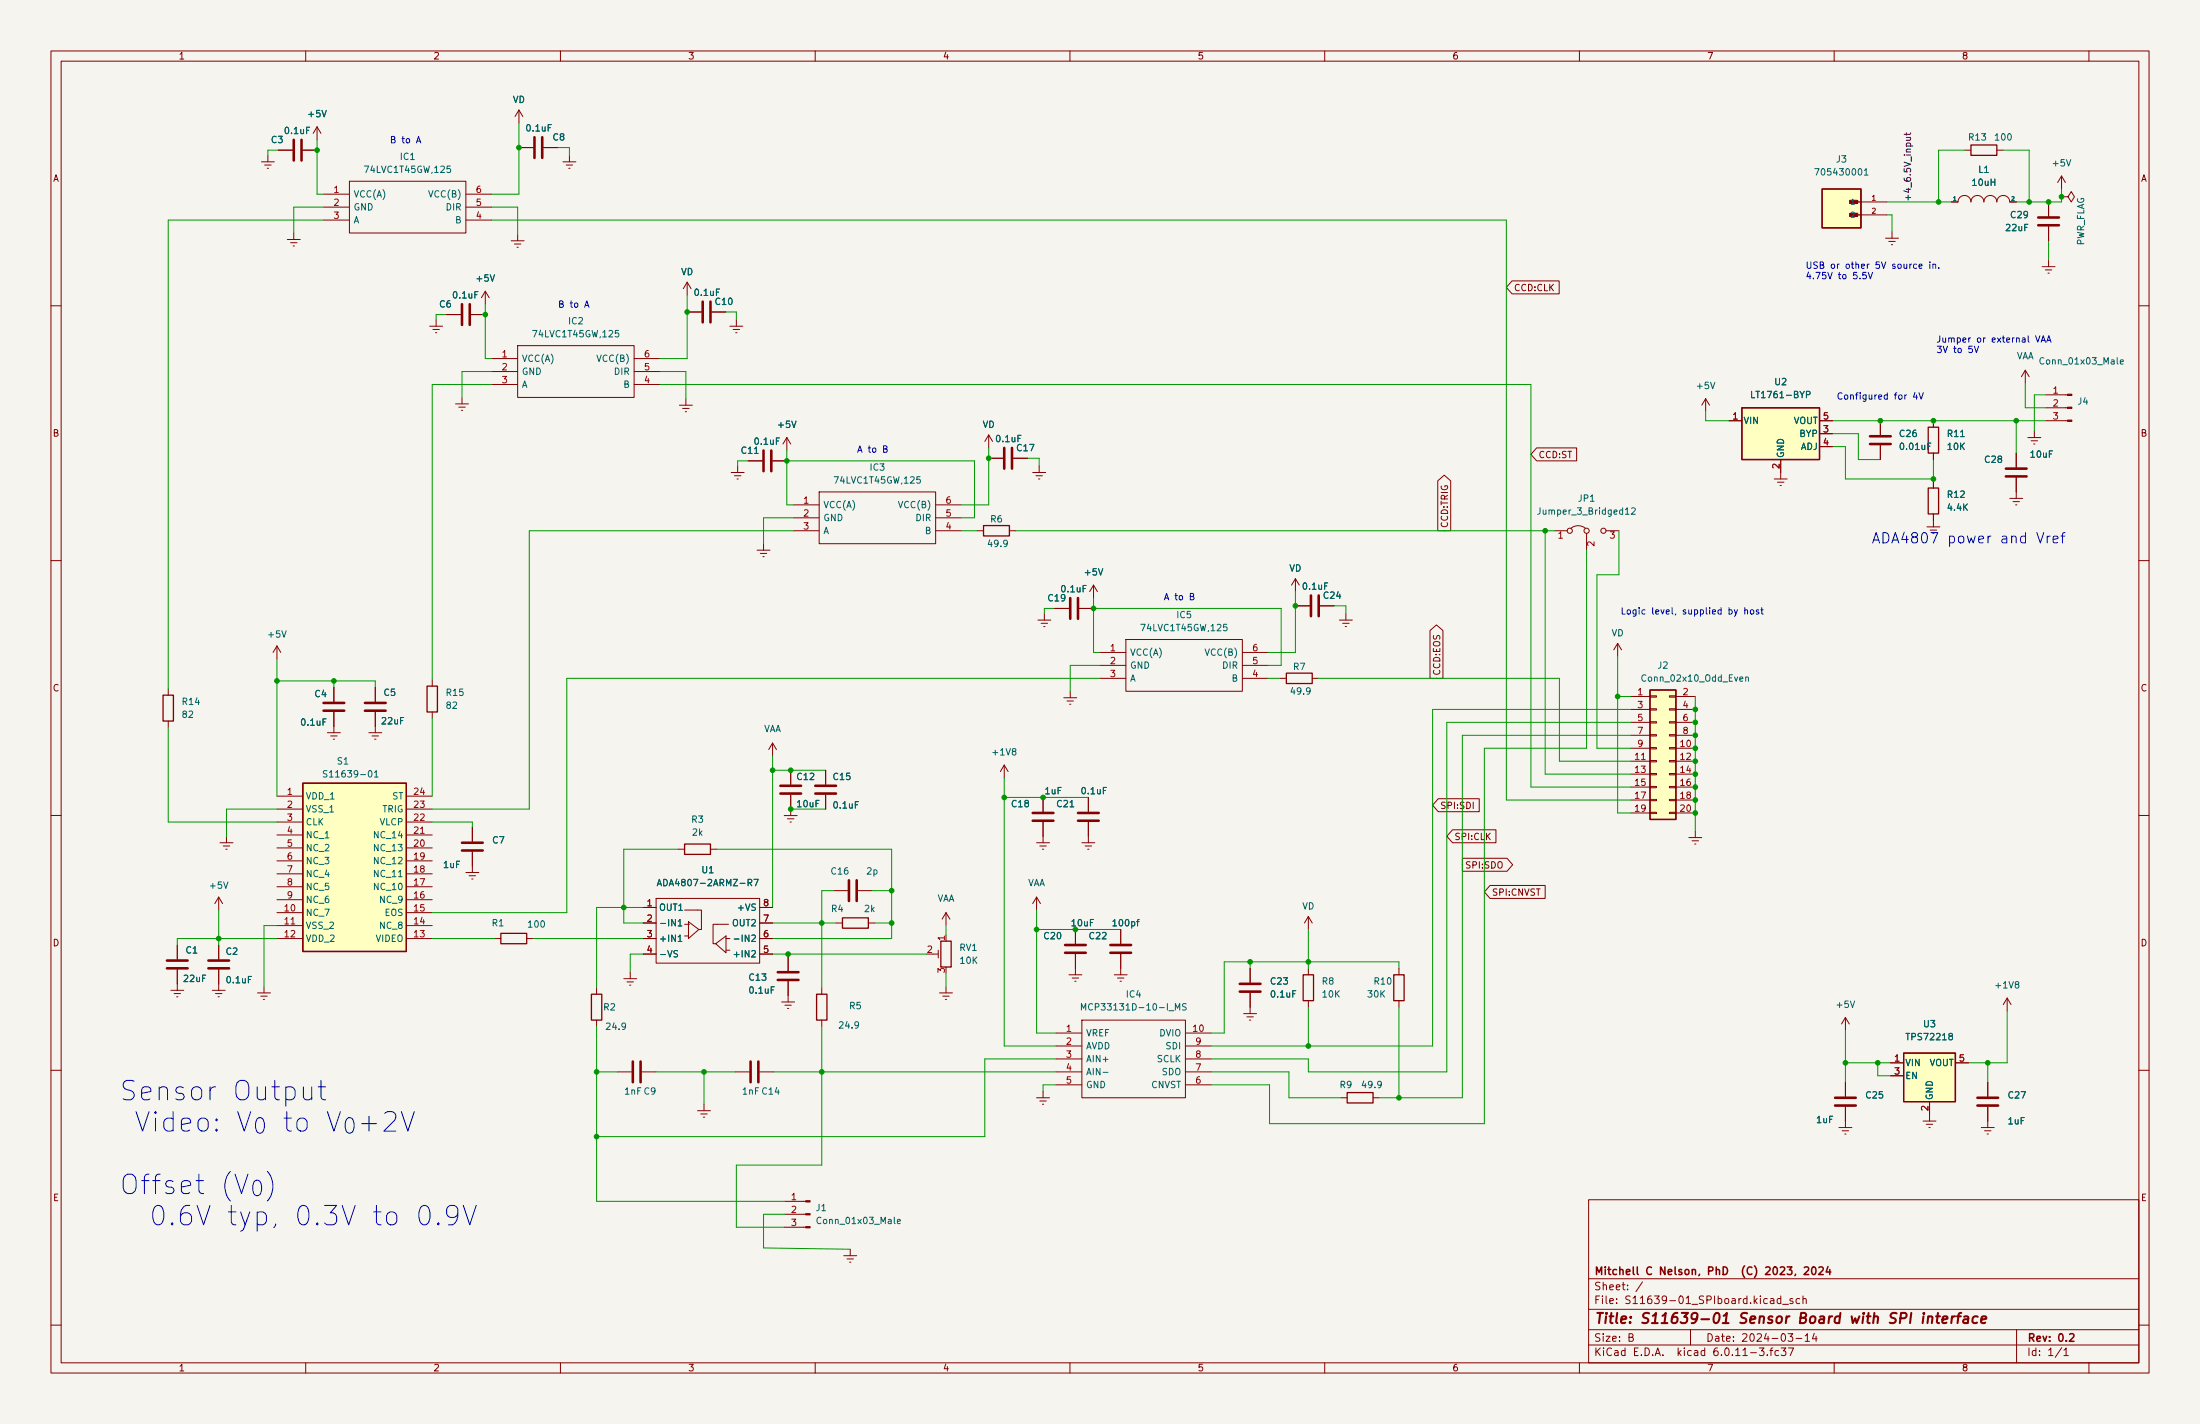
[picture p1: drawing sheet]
<svg xmlns="http://www.w3.org/2000/svg" width="432mm" height="279mm" viewBox="0 0 432 279" stroke-linecap="round" stroke-linejoin="round" font-family="sans-serif">
<path d="M0 0h431.8v279.4h-431.8z" fill="#f5f4ef" stroke="#f5f4ef" stroke-width=".2"/>
<g fill="none" stroke="#840000" stroke-width=".2">
<path d="M10 10h411.8v259.4h-411.8zM12 12h407.8v255.4h-407.8zM60 10v2M110 10v2M160 10v2M210 10v2M260 10v2M310 10v2M360 10v2M410 10v2M51.3 31.8h2.5M51.9 32.4h1.3"/>
<path d="M52.5 33h.2M52.6 30.5v1.3M54.6 29.5h2.8M59.4 29.5h2.8M62.2 24.9l.8 1.3M62.2 24.9v2.5M62.2 24.9l-.7 1.3M63.5 38.1h5.1M68.6 35.6h22.8v10.1h-22.8zM91.4 38.1h5.1M101.9 21.6l-.8 1.3M101.9 21.6v2.5"/>
<path d="M101.9 21.6l.7 1.3M101.9 29h2.7M106.7 29h2.8M110.5 31.8h2.5M111.1 32.4h1.3M111.6 33h.3M111.8 30.5v1.3M365.3 39.6h5M383 39.6h1.3M384.3 39.6a1.27 1.27 0 0 1 1.3-1.2 1.27 1.27 0 0 1 1.2 1.2 1.27 1.27 0 0 1 1.3-1.2 1.27 1.27 0 0 1 1.3 1.2 1.27 1.27 0 0 1 1.3-1.2 1.27 1.27 0 0 1 1.2 1.2 1.27 1.27 0 0 1 1.3-1.2 1.27 1.27 0 0 1 1.3 1.2M385.6 29.5h1.2M391.9 29.5h1.3"/>
<path d="M394.5 39.6h1.2M402.1 39.6v2.8M404.6 38.6h1.3l.6-1 .7 1-.7 1-.6-1M404.6 38.6h.1M404.6 34.5l-.7 1.3M404.6 34.5v2.6M404.6 34.5l.8 1.3M10 60h2M56.4 47h2.5M57 47.6h1.3M57.5 48.3h.3M57.7 45.7v1.3"/>
<path d="M63.5 40.6h5.1M63.5 43.2h5.1M91.4 40.6h5.1M91.4 43.2h5.1M95.2 57.2l.8 1.2M95.2 57.2v2.5M95.2 57.2l-.7 1.2M100.3 47.2h2.6M101 47.9h1.2M101.5 48.5h.2M101.6 46v1.2M134.9 55.4l-.8 1.2"/>
<path d="M134.9 55.4v2.5M134.9 55.4l.7 1.2M296.8 55.1h9.2v2.6h-9.2l-1.1-1.3zM365.3 42.2h5M370.1 46.7h2.5M370.7 47.4h1.3M371.2 48h.3M371.3 45.5v1.2M400.8 52.3h2.6M401.4 53h1.3M402 53.6h.2M402.1 44.5v2.7"/>
<path d="M402.1 51.1v1.2M419.8 60h2M84.3 64h2.6M85 64.6h1.2M85.5 65.3h.2M85.6 62.7v1.3M87.6 61.7h2.8M89.4 79.2h2.5M90 79.9h1.3M90.7 78v1.2M92.5 61.7h2.7M96.5 70.4h5.1"/>
<path d="M96.5 72.9h5.1M96.5 75.4h5.1M101.6 67.8h22.9v10.2h-22.9zM124.5 70.4h5M124.5 72.9h5M124.5 75.4h5M133.3 79.5h2.6M134.6 78.2v1.3M134.9 61.2h2.8M139.7 61.2h2.8M143.3 64h2.5M143.9 64.6h1.3"/>
<path d="M144.4 65.3h.3M144.5 62.7v1.3M334.8 78.2l.7 1.3M334.8 78.2v2.6M334.8 78.2l-.8 1.3M397.5 72.6l-.8 1.3M397.5 72.6v2.6M397.5 72.6l.8 1.3M401.6 77.5h4.2M90.6 80.5h.2M134 80.1h1.3M134.5 80.8h.2"/>
<path d="M143.5 92.7h2.5M144.1 93.3h1.3M144.7 94h.2M144.8 91.4v1.3M146.8 90.4h2.8M151.6 90.4h2.8M154.4 85.9l.8 1.2M154.4 85.9v2.5M154.4 85.9l-.7 1.2M155.7 99.1h5.1M160.8 96.5h22.8v10.2h-22.8zM183.6 99.1h5.1"/>
<path d="M194.1 89.9h2.7M194.1 85.3l-.8 1.3M194.1 85.3v2.6M194.1 85.3l.7 1.3M198.9 89.9h2.8M202.7 92.7h2.5M203.3 93.3h1.3M203.8 94h.3M204 91.4v1.3M282.2 94.3l1.3-1.1 1.2 1.1v9.8h-2.5zM301.6 87.9h7.9v2.5h-7.9l-1.1-1.2zM339.3 82.6h2.6"/>
<path d="M348.2 94h2.6M348.9 94.6h1.2M349.4 95.3h.2M349.5 90.2v3.8M357.1 82.6h2.6M357.1 85.1h2.6M357.1 87.6h2.6M369.1 82.6v2.7M369.1 87.4v2.8M379.5 82.6v1.2M379.5 88.9v1.3M379.5 94.5v1.3"/>
<path d="M394.5 97.8h2.5M395.1 98.4h1.3M395.6 99.1h.3M395.7 88.9v2.8M395.7 93.7v4.1M398 85.9h2.6M398.7 86.5h1.2M399.2 87.1h.2M399.3 84.6v1.3M401.6 82.6h4.2M401.6 80h4.2M10 110h2"/>
<path d="M148.6 108h2.5M149.2 108.6h1.3M149.7 109.2h.3M149.9 106.7v1.3M155.7 104.1h5.1M155.7 101.6h5.1M183.6 104.1h5.1M183.6 101.6h5.1M191.8 104.1h1.2M198.1 104.1h1.3M207 119.4h2.8M211.8 119.4h2.8"/>
<path d="M214.6 114.8l.8 1.3M214.6 114.8v2.5M214.6 114.8l-.7 1.3M254.3 113.5l-.8 1.3M254.3 113.5v2.6M254.3 113.5l.7 1.3M254.3 118.9h2.7M259.1 118.9h2.8M305.1 104.1h2.5M308.4 103.6a2.26 2.26 0 0 1 2.8 0M311.4 104.6v3.4M315.2 104.1h2.6"/>
<path d="M378.2 103.4h2.5M379.5 100.8v2.6M419.8 110h2M33 135.1v1.3M54.4 126.7l-.8 1.3M54.4 126.7v2.6M54.4 126.7l.7 1.3M65.5 134.9v2.8M65.5 139.7v4.1M73.7 134.9v2.8M73.7 139.7v4.1M84.8 133.4v1.2"/>
<path d="M84.8 139.7v1.3M203.7 121.7h2.5M204.3 122.3h1.3M204.9 122.9h.2M205 120.4v1.3M208.8 136.9h2.5M209.4 137.5h1.3M209.9 138.2h.3M210.1 135.6v1.3M215.9 128h5.1M215.9 130.6h5.1M215.9 133.1h5.1"/>
<path d="M221 125.5h22.8v10.1h-22.8zM243.8 128h5.1M243.8 130.6h5.1M243.8 133.1h5.1M251.2 133.1h1.3M257.6 133.1h1.2M262.9 121.7h2.5M263.5 122.3h1.3M264 122.9h.3M264.2 120.4v1.3M280.7 123.7l1.2-1.1 1.3 1.1v9.4h-2.5zM317.5 126.2l-.8 1.3"/>
<path d="M317.5 126.2v2.6M317.5 126.2l.8 1.3M320 136.7h3.8M320 139.2h3.8M323.8 139.1h1.3v.2h-1.3zM323.8 136.5h1.3v.3h-1.3zM327.7 139.1h1.2v.2h-1.2zM327.7 136.5h1.2v.3h-1.2zM328.9 136.7h3.8M328.9 139.2h3.8M10 160h2M33 141.5v1.2"/>
<path d="M54.4 156.2h5M54.4 158.8h5M64.3 143.8h2.5M64.9 144.4h1.3M65.4 145h.3M72.4 143.8h2.5M73 144.4h1.3M73.5 145h.3M79.8 156.2h5M79.8 158.8h5M151.6 145.8l-.7 1.3M151.6 145.8v2.5"/>
<path d="M151.6 145.8l.8 1.3M155.2 151.1v2.8M155.2 156v4M162.1 151.1v2.8M162.1 156v2.8M197.1 150.1l-.8 1.3M197.1 150.1v2.6M197.1 150.1l.8 1.3M204.7 156.5v2.8M213.6 156.5v2.8M282.3 156.7h8v2.6h-8l-1.1-1.3zM320 146.8h3.8"/>
<path d="M320 149.4h3.8M320 151.9h3.8M320 154.4h3.8M320 157h3.8M320 159.5h3.8M320 141.7h3.8M320 144.3h3.8M323.8 159.4h1.3v.2h-1.3zM323.8 156.8h1.3v.3h-1.3zM323.8 154.3h1.3v.3h-1.3zM323.8 151.8h1.3v.2h-1.3zM323.8 149.2h1.3v.3h-1.3z"/>
<path d="M323.8 146.7h1.3v.2h-1.3zM323.8 144.1h1.3v.3h-1.3zM323.8 141.6h1.3v.3h-1.3zM327.7 159.4h1.2v.2h-1.2zM327.7 156.8h1.2v.3h-1.2zM327.7 154.3h1.2v.3h-1.2zM327.7 151.8h1.2v.2h-1.2zM327.7 149.2h1.2v.3h-1.2zM327.7 146.7h1.2v.2h-1.2zM327.7 144.1h1.2v.3h-1.2zM327.7 141.6h1.2v.3h-1.2zM328.9 146.8h3.8"/>
<path d="M328.9 149.4h3.8M328.9 151.9h3.8M328.9 154.4h3.8M328.9 157h3.8M328.9 159.5h3.8M328.9 141.7h3.8M328.9 144.3h3.8M419.8 160h2M42.9 176v2.6M42.9 176l-.7 1.3M42.9 176l.8 1.3M43.2 165.4h2.5"/>
<path d="M43.8 166h1.3M44.3 166.6h.3M44.4 164.1v1.3M54.4 161.3h5M54.4 179.1h5M54.4 176.5h5M54.4 174h5M54.4 171.5h5M54.4 168.9h5M54.4 166.4h5M54.4 163.8h5M79.8 161.3h5"/>
<path d="M79.8 179.1h5M79.8 176.5h5M79.8 174h5M79.8 171.5h5M79.8 168.9h5M79.8 166.4h5M79.8 163.8h5M91.4 171.2h2.6M92.1 171.8h1.2M92.6 172.5h.2M92.7 162.3v2.8M92.7 167.1v4.1"/>
<path d="M126.2 178.1h2.6M128.8 176.3h20.3v12.7h-20.3zM133.1 166.6h1.3M134.4 178.6h3.3v3.8h-.5M139.4 166.6h1.3M149.1 178.1h2.5M153.9 160h2.6M154.6 160.7h1.2M155.1 161.3h.2M163.6 174.8h2.8M168.4 174.8h2.8M185.7 179.1v2.5"/>
<path d="M185.7 179.1l-.8 1.2M185.7 179.1l.7 1.2M203.5 165.4h2.5M203.5 176l-.8 1.3M203.5 176v2.6M203.5 176l.7 1.3M204.1 166h1.3M204.6 166.6h.3M204.7 161.3v4.1M212.3 165.4h2.6M213 166h1.2M213.5 166.6h.2"/>
<path d="M213.6 161.3v4.1M256.8 179.8l-.8 1.3M256.8 179.8v2.6M256.8 179.8l.8 1.3M285.1 162.8h8.5v2.6h-8.5l-1.1-1.3zM287 168.4h8.8l1.1 1.3-1.1 1.2h-8.8zM292.5 173.7h10.8v2.6h-10.8l-1.2-1.3zM331.5 164.3h2.5M332.1 165h1.3M332.6 165.6h.3M332.7 163.1v1.2M33.5 194.3h2.6"/>
<path d="M34.2 194.9h1.2M34.7 195.6h.2M34.8 185.4v2.8M34.8 190.2v4.1M41.7 194.3h2.5M42.3 194.9h1.3M42.8 195.6h.3M42.9 185.4v2.8M42.9 190.2v4.1M50.5 194.8h2.6M51.2 195.5h1.3M51.7 196.1h.2"/>
<path d="M51.8 193.5v1.3M54.4 184.2h5M54.4 181.6h5M79.8 184.2h5M79.8 181.6h5M97 184.2h1.3M103.4 184.2h1.2M117.1 193.8v1.3M122.4 192h2.6M123.1 192.7h1.2M123.6 193.3h.2M123.7 190.8v1.2"/>
<path d="M126.2 184.2h2.6M126.2 181.1h2.6M126.2 187.2h2.6M134.4 183.6h.7M134.4 181.4h.7M135.1 181.4h.1M135.1 180.8l2.1 1.6-2.1 1.8zM140.5 185.2l2-1.6v3.3zM142.5 184.2h.1M142.5 186.4h.8M142.5 184.2h.8M143 181.4h-3v3.8h.5"/>
<path d="M149.1 184.2h2.5M149.1 181.1h2.5M149.1 187.2h2.5M153.4 196.6h2.6M154.1 197.2h1.2M154.6 197.9h.2M154.7 187.7v2.8M154.7 192.5v4.1M161.3 193.8v1.3M164.1 181.1h1.3M170.4 181.1h1.3M183.1 187.2h1"/>
<path d="M184.1 186.4v1.6M184.4 194.8h2.5M185 195.5h1.3M185.5 196.1h.3M185.7 183.4v1.3M185.7 193.5v1.3M209.8 191.3h2.5M210.4 191.9h1.3M210.9 192.5h.3M211.1 182.4v2.8M211.1 187.2v4.1M218.7 191.3h2.5"/>
<path d="M219.3 191.9h1.3M219.8 192.5h.3M220 182.4v2.8M220 187.2v4.1M244.1 198.9h2.5M244.7 199.5h1.3M245.4 190v2.8M245.4 194.8v4.1M256.8 190v1.3M256.8 196.3v1.3M274.6 190v1.3M274.6 196.3v1.3"/>
<path d="M362.2 199.6l.8 1.3M362.2 199.6v2.6M362.2 199.6l-.8 1.3M394 195.8l-.8 1.3M394 195.8v2.6M394 195.8l.7 1.3M10 210h2M117.1 200.2v1.2M121.2 210.3h2.8M126 210.3h2.8M136.9 217.9h2.5M137.5 218.6h1.3"/>
<path d="M138 219.2h.3M138.2 216.7v1.2M144.3 210.3h2.8M149.1 210.3h2.8M161.3 200.2v1.2M203.5 215.4h2.5M204.1 216h1.3M204.6 216.7h.3M204.7 214.1v1.3M207.3 210.3h5M207.3 202.7h5M207.3 205.2h5"/>
<path d="M207.3 207.8h5M207.3 212.9h5M212.3 200.2h20.4v15.2h-20.4zM232.7 210.3h5M232.7 202.7h5M232.7 205.2h5M232.7 207.8h5M232.7 212.9h5M245.2 200.2h.3M263.1 215.4h1.3M269.5 215.4h1.3M362.2 212.3v2.8"/>
<path d="M362.2 217.2v4M371.1 208.5h2.5M371.1 211.1h2.5M377.4 220h2.6M378.7 216.2v3.8M383.8 208.5h2.5M390.1 212.3v2.8M390.1 217.2v4M419.8 210h2M153.9 238.3h4.2M153.9 235.7h4.2M311.8 235.4h108v32h-108z"/>
<path d="M360.9 221.2h2.6M361.6 221.9h1.2M362.1 222.5h.2M378.1 220.6h1.2M378.6 221.2h.2M388.9 221.2h2.5M389.5 221.9h1.3M390 222.5h.3M10 260h2M153.9 240.8h4.2M165.6 246.4h2.5M166.2 247h1.3"/>
<path d="M166.8 247.7h.2M166.9 245.1v1.3M311.8 256.9h108M311.8 250.9h108M317.3 255.6v.2M317.3 254.9v.1M319.4 252.9v.2M319.4 252.2v.1M322.4 251.5l-1.3 1.9M349.9 255.9h1.1M351.9 254.9l-.4-.1-.2 .2 .1 .2 .5 .2v.3h-.6M353.2 254.9l-.4-.1-.3 .3 .2 .6h.5"/>
<path d="M353.9 254.9l.2-.1 .3 .1 .1 .9M353.9 254.3v1.5M419.8 260h2M60 267.4v2M110 267.4v2M160 267.4v2M210 267.4v2M260 267.4v2M310 267.4v2M311.8 263.9h108M311.8 260.9h108M331.8 260.9v3"/>
<path d="M349.6 264.5h.9l-.5 .5 .4 .2v.6l-.2 .2-.6-.2M351 264.5h1l-.6 1.5M352.5 262.6h1.2M354.3 262.1l.4-.4v1.5M354.3 263.2h.9M356.1 261.6l-.4 1.1h1M356.4 262.2v1M360 267.4v2M395.8 260.9v6.5M405.1 264.9l.4-.4v1.5M405.1 266h.8M410 267.4v2"/>
<circle cx="308.1" cy="104.1" r=".51"/>
<circle cx="311.4" cy="104.1" r=".51"/>
<circle cx="314.7" cy="104.1" r=".51"/>
</g>
<path d="M336.6 257.8l.1-.1a.44 .44 0 0 1 .8 .3 1.15 1.15 0 0 1-.8 1.6l-.2-.1a1.55 1.55 0 0 1 .1-1.7zM338.1 259.6h1.2M338.3 258.2l.6-.6-.2 2M363.4 258.3l.2 1.3 .5-.9 .3 .9 .6-1.3M372.3 257.7a.85 .85 0 0 0-1.1 .1 .45 .45 0 0 0 .2 .8l.5 .1a.51 .51 0 0 1 .2 .6 .51 .51 0 0 1-.5 .3l-.7-.1" fill="none" stroke="#840000" stroke-width=".4"/>
<path d="M321.4 248.6v1.3l.2 .2M342.4 248.4a1.73 1.73 0 0 0 0 2.2M346.6 248.7l.5-.1 .3 .1v.3l-.9 1.1h.9M354.1 248.7l.6-.1 .2 .1 .1 .3-.9 1.1h.9" fill="none" stroke="#840000" stroke-width=".3"/>
<g fill="#840000" stroke="#840000" stroke-width=".2">
<path d="M405.8 82.4h.9v.3h-.9z"/>
<path d="M405.8 79.9h.9v.2h-.9z"/>
<path d="M405.8 77.3h.9v.3h-.9z"/>
<path d="M158.1 240.7h.9v.2h-.9z"/>
<path d="M158.1 238.1h.9v.3h-.9z"/>
<path d="M158.1 235.6h.9v.2h-.9z"/>
<path d="M363 41.8h1.6v.7h-1.6z"/>
<path d="M363 39.3h1.6v.6h-1.6z"/>
</g>
<g fill="none" stroke="#006464" stroke-width=".2">
<path d="M60.8 25h-.6v1.2M63.2 21.7l.4 1.2 .4-1.2M88.4 32.6h-.6l-.1 .6 .2-.1h.4l.1 .2v.4l-.2 .1-.5-.1M108.2 24.5h-.6v1.2M364.8 33.2l.2-.1a.68 .68 0 0 1 .4 .6 .68 .68 0 0 1-.4 .7l-.3-.5zM365.9 33.4l.4-.3v1.3M365.9 34.4h.7M405.6 31.3l.4 1.3 .4-1.3M93.8 57.2h-.6v1.3M96.2 53.9l.4 1.3 .5-1.3M141.2 56.7h-.6v1.3M121.4 64.8h-.6l-.1 .6 .2-.1 .4 .1 .2 .2-.1 .4-.2 .1-.5-.1"/>
<path d="M335.7 75l.5 1.3 .4-1.3M353.3 76.8l.4 .6 .4-.6M354.6 77.4h.6l.1-.2-.1-.3-.6-.1v1.2M415.6 70.2v1.1l.1 .1M416.2 71l.6-.1-.1-.2-.4-.1-.1 .2v.6h.5M148.1 89h.7M153 85.9h-.6v1.3M155.4 82.6l.4 1.3 .4-1.3M180.6 93.5h-.6l-.1 .6 .2-.1 .4 .1 .1 .2v.4l-.2 .1-.5-.1M200.4 85.4h-.6v1.3M319 100l.4-.4v1.3M320.2 99.8l.5-.2 .3 .4-.8 .9h.8"/>
<path d="M378.4 87.5h.4M379 86.9h-.6v1.3M384.8 85.7h.7M197.7 106.5l-.2 .3-.4-.1-.1-.2v-.4l.5-.1 .2 .2-.1 .8-.1 .2-.4 .1M213.2 114.9h-.6v1.2M215.6 111.6l.4 1.2 .4-1.2M260.6 114.4h-.6v1.2M319 100.9h.8M55.3 123.8l.4 1.2 .5-1.2M240.8 122.5h-.6l-.1 .6 .2-.1h.4l.1 .2v.4l-.2 .2-.5-.2M257.1 135.5l-.2 .2h-.4l-.1-.2 .1-.4 .4-.2 .2 .3v.7l-.2 .3h-.4M341.5 133.2l.6-.1-.1-.2-.3-.1-.2 .2v.6h.5"/>
<path d="M342.6 132.9h.5l.1 .8M342.6 132.8v.9M64 141h-.6v1.3M72.4 151.3l.2-.1a.68 .68 0 0 1 .4 .6 .68 .68 0 0 1-.4 .7l-.3-.5zM73.5 151.6l.4-.4v1.3M73.5 152.5h.7M168.5 157.3h-.6v1.3M198.9 147.4l-.2-.2v-.2l.2-.1h.4v.4l-.5 .2-.1 .2v.3l.2 .1h.3l.2-.2-.1-.4-.1-.1M210 158.3h.8M217.2 154.5h-.6v1.3M43.9 173l.4 1.3 .4-1.3M78.2 172h.7"/>
<path d="M146.8 173.2l.6-.1 .1-.4-.7-.2v1.3M147.1 173.2l.5 .6M148 172.5h.8l-.5 1.3M49.4 191.6h-.6v1.3M133 186.6l-.5-.1-.2 .2 .1 .3 .5 .3v.4l-.2 .1-.4-.1M133.1 180.8l.4-.4v1.3M133.1 183.8l.4-.3v1.2M133.1 181.7h.7M133.1 184.7h.7M147.5 186.6l.5-.1 .3 .4-.8 .9h.8M147.5 183.6l.5-.1 .3 .3-.8 .9h.8M152 193.6h-.6v1.3"/>
<path d="M223.1 180.8h.5M223.6 180.4l-.3 .2v1.1M229.4 198.3h1M230.7 198.2v-1.3l.4 .9 .4-.9v1.3M232.8 197l-.5-.1-.2 .1v.4l.6 .2 .1 .3-.2 .3-.5-.1M254.3 194.4h-.6v1.2M363.2 196.4l.4 1.3 .4-1.3M395.8 193.1l-.3-.2 .1-.2 .2-.1 .3 .1 .1 .3-.6 .2-.1 .2v.2l.3 .3 .3-.1 .2-.2-.1-.3-.2-.2M122.8 201.3l-.3 .2h-.3l-.1-.2v-.5l.4-.1 .3 .3-.1 .7-.2 .2-.3 .1M168.5 201l-.2 .3-.4-.1-.1-.2v-.4l.5-.1 .2 .2-.1 .7-.1 .3h-.4M216.5 210.4h1M271.1 212.7l-.2 .2h-.4l-.1-.2v-.4l.5-.1 .2 .2v.7l-.2 .3h-.4"/>
<path d="M382.7 203.3l-.2-.2 .1-.2 .1-.1h.4l.1 .4-.6 .2-.1 .1v.3l.2 .2h.3l.2-.2v-.3l-.2-.2M175.5 238.8v1.1l.2 .2M176.1 239.7l.6-.1v-.3l-.4-.1-.2 .2 .1 .6h.5"/>
</g>
<g fill="none" stroke="#840000" stroke-width=".51">
<path d="M57.7 27.4v4.1M59.2 27.4v4.1M104.9 26.9v4.1M106.4 26.9v4.1M90.7 59.7v4.1M92.2 59.7v4.1M137.9 59.2v4M139.4 59.2v4M400 44.2h4.1M400 42.7h4.1M149.9 88.4v4.1M151.4 88.4v4.1"/>
<path d="M197.1 87.9v4M198.6 87.9v4M367 87.1h4.1M367 85.6h4.1M393.7 93.5h4.1M393.7 91.9h4.1M210.1 117.3v4.1M211.6 117.3v4.1M257.3 116.8v4.1M258.8 116.8v4.1M63.5 139.4h4.1M63.5 137.9h4.1"/>
<path d="M71.6 139.4h4.1M71.6 137.9h4.1M153.2 155.7h4M153.2 154.2h4M160 155.7h4.1M160 154.2h4.1M202.7 159.5h4.1M211.6 159.5h4M90.7 166.9h4M90.7 165.4h4M166.6 172.7v4.1M168.1 172.7v4.1"/>
<path d="M202.7 161h4.1M211.6 161h4M32.8 190h4M32.8 188.5h4M40.9 190h4.1M40.9 188.5h4.1M152.7 192.3h4M152.7 190.8h4M209 186.9h4.1M209 185.4h4.1M217.9 186.9h4.1M217.9 185.4h4.1"/>
<path d="M243.3 194.6h4.1M243.3 193h4.1M124.2 208.3v4M125.7 208.3v4M147.3 208.3v4M148.8 208.3v4M360.2 216.9h4M360.2 215.4h4M388.1 216.9h4.1M388.1 215.4h4.1"/>
</g>
<g fill="none" stroke="#840000" stroke-width=".25">
<path d="M357.6 37.1h7.7v7.6h-7.7zM363.3 39.6h2M386.8 28.4h5.1v2.1h-5.1zM363.3 42.2h2M341.9 80h15.2v10.2h-15.2zM378.5 83.8h2v5.1h-2zM378.5 95.8h2v5h-2zM193 103.1h5.1v2.1h-5.1zM32 136.4h2v5.1h-2zM83.8 134.6h2.1v5.1h-2.1zM252.5 132.1h5.1v2h-5.1zM323.8 135.4h5.1v25.4h-5.1z"/>
<path d="M59.4 153.7h20.4v33h-20.4zM134.4 165.6h5v2h-5zM98.3 183.1h5.1v2.1h-5.1zM116.1 195.1h2v5.1h-2zM160.3 195.1h2v5.1h-2zM165.4 180.1h5v2h-5zM184.7 184.7h2v5h-2zM255.8 191.3h2v5h-2zM273.6 191.3h2v5h-2zM264.4 214.4h5.1v2h-5.1zM373.6 206.6h10.2v9.6h-10.2z"/>
</g>
<g fill="#ffffc2" stroke="#ffffc2" stroke-width=".2">
<path d="M59.4 153.7h20.4v33h-20.4z"/>
<path d="M357.6 37.1h7.7v7.6h-7.7z"/>
<path d="M373.6 206.6h10.2v9.6h-10.2z"/>
<path d="M341.9 80h15.2v10.2h-15.2z"/>
<path d="M323.8 135.4h5.1v25.4h-5.1z"/>
</g>
<path d="M306 104.7l.3-.4v1.3M312.9 106.3v.8l-.9-.8-.4 .3 .1 .4M316.1 104.3h.7l-.4 .5 .4 .1v.6l-.2 .1-.5-.1M322.2 149h.7M82.5 163.5h.8M57.1 181.3h.8" fill="none" stroke="#a90000" stroke-width=".2"/>
<path d="M374.2 27h.8M374.2 26.1v.4M374.9 27l.1 .2-.1 .3h-.7M375 26.1l-.2 .3h-1.1" fill="none" stroke="#0f0f0f" stroke-width=".2"/>
<g fill="none" stroke="#0000c2" stroke-width=".2">
<path d="M358.8 53.4l.4 1.3 .4-1.3M370.4 77.5h-.3l-.3 .2 .1 .6h.5M370.4 77.1v1.2M386.8 66.3l-.4 .2M398.1 65.9v1.1l.2 .1M322.9 119.7l-.4-.1-.2 .3 .1 .5h.5M337.8 119.7l-.4-.1-.2 .3 .1 .5h.5M337.8 119.2v1.3M379 104.5h1.3l-.8 2M328.9 120.4l-.1 .3M42.3 213.2a.97 .97 0 0 0-1.1 .8M46.7 218.1l1.2 3.8 1.3-3.8"/>
<path d="M50.4 219.6a.73 .73 0 0 1 .8-.3 .73 .73 0 0 1 .5 .6 1.79 1.79 0 0 1-.5 2.4 .78 .78 0 0 1-.9-.5 2.61 2.61 0 0 1 .1-2.2zM62.5 213.2h1.4M63 212v3.2l.2 .4 .7 .2M38.5 231.7h1.5M39 230.4v3.2l.2 .4 .8 .2M45.2 229.8a4.4 4.4 0 0 0 0 5.8M46.1 230.4l1.3 3.8 1.3-3.8M49.9 231.9a.73 .73 0 0 1 .7-.3 .73 .73 0 0 1 .6 .5 1.79 1.79 0 0 1-.6 2.5 .78 .78 0 0 1-.8-.6 2.6 2.6 0 0 1 .1-2.1zM52.5 229.8a4.4 4.4 0 0 1 0 5.8"/>
</g>
<g fill="none" stroke="#009600" stroke-width=".2">
<path d="M54.6 29.5h-2v1M62.2 27.4v10.7h1.3M101.9 24.1v14h-5.4M109.5 29h2.3v1.5M370.3 39.6h12.7M385.6 29.5h-5.1v10.1M393.2 29.5h5.1v10.1M404.6 37.1v2.5h-8.9M63.5 43.2h-30.5v91.9M63.5 40.6h-5.8v5.1M95.2 59.7v10.7h1.3M96.5 43.2h199.2v113.8h24.3"/>
<path d="M96.5 40.6h5.1v5.4M134.9 57.9v12.5h-5.4M370.3 42.2h1v3.3M402.1 47.2v3.9M87.6 61.7h-2v1M96.5 75.4h-11.7v58M96.5 72.9h-5.8v5.1M129.5 75.4h171v79h19.5M129.5 72.9h5.1v5.3M142.5 61.2h2v1.5M397.5 75.2v4.8h4.1M401.6 77.5h-2.3v7.1"/>
<path d="M146.8 90.4h-2v1M154.4 90.4h36.9v11.2h-2.6M154.4 88.4v10.7h1.3M194.1 87.9v11.2h-5.4M201.7 89.9h2.3v1.5M334.8 80.8v1.8h4.5M359.7 82.6h41.9M359.7 87.6h2.5v6.4h17.3M359.7 85.1h5v5.1h4.4M379.5 90.2v4.3M395.7 82.6v6.3M155.7 101.6h-5.8v5.1"/>
<path d="M155.7 104.1h-51.8v54.7h-19.1M188.7 104.1h3.1M199.4 104.1h105.7M207 119.4h-2v1M214.6 117.3v10.7h1.3M214.6 119.4h36.9v11.2h-2.6M254.3 116.1v11.9h-5.4M261.9 118.9h2.3v1.5M303.3 104.1v47.8h16.7M311.4 108v38.8h-20.1v73.7h-42.1v-7.6h-11.5M317.8 104.1v8.7h-4.4v34h6.6M54.4 133.6h19.3v1.3"/>
<path d="M54.4 129.3v26.9M65.5 133.6v1.3M215.9 133.1h-104.6v46h-26.5M215.9 130.6h-5.8v5M248.9 133.1h2.3M258.8 133.1h47.3v16.3h13.9M317.5 128.8v30.7h2.5M317.5 136.7h2.5M320 139.2h-38.8v66h-43.5M332.7 136.7v26.4M33 142.7v18.6h21.4M54.4 158.8h-10v5.3"/>
<path d="M84.8 141v15.2M151.6 148.3v29.8M151.6 151.1h10.5M155.2 158.8h6.9M197.1 152.7v52.5h10.2M197.1 156.5h16.5M320 141.7h-36v68.6h-27.2v-2.5h-19.1M320 144.3h-33v71.1h-16.2M42.9 178.6v6.8M84.8 161.3h7.9v1M126.2 178.1h-9.1v15.7M133.1 166.6h-10.7v14.5h3.8"/>
<path d="M140.7 166.6h34.3v17.6h-23.4M163.6 174.8h-2.3v19M171.2 174.8h3.8M203.5 178.6v24.1h3.8M54.4 184.2h-19.6v1.2M54.4 181.6h-2.6v11.9M84.8 184.2h12.2M104.6 184.2h21.6M126.2 187.2h-2.5v3.6M151.6 187.2h30.3M151.6 181.1h12.5M154.7 187.2v.5"/>
<path d="M171.7 181.1h3.3M185.7 181.6v1.8M185.7 191v2.5M203.5 182.4h16.5M245.4 188.7v1.3M256.8 182.4v7.6M256.8 197.6v7.6M274.6 190v-1.3h-34.3v14h-2.6M274.6 197.6v17.8M394 198.4v10.1h-7.7M117.1 201.4v34.3h36.8M117.1 210.3h4.1"/>
<path d="M128.8 210.3h15.5M138.2 210.3v6.4M151.9 210.3h55.4M161.3 201.4v27.2h-16.8v12.2h9.4M207.3 207.8h-14v15.2h-76.2M207.3 212.9h-2.6v1.2M237.7 210.3h15.3v5.1h10.1M362.2 208.5h8.9M362.2 202.2v10.1M368.6 208.5v2.6h2.5M390.1 208.5v3.8M153.9 238.3h-4v6.6l17 .2"/>
</g>
<g fill="#009600" stroke="#009600" stroke-width=".2">
<circle cx="362.2" cy="208.5" r=".46"/>
<circle cx="368.6" cy="208.5" r=".46"/>
<circle cx="390.1" cy="208.5" r=".46"/>
<circle cx="256.8" cy="188.7" r=".46"/>
<circle cx="245.4" cy="188.7" r=".46"/>
<circle cx="332.7" cy="144.3" r=".46"/>
<circle cx="332.7" cy="141.7" r=".46"/>
<circle cx="317.5" cy="136.7" r=".46"/>
<circle cx="332.7" cy="139.2" r=".46"/>
<circle cx="369.1" cy="82.6" r=".46"/>
<circle cx="332.7" cy="154.4" r=".46"/>
<circle cx="332.7" cy="149.4" r=".46"/>
<circle cx="332.7" cy="151.9" r=".46"/>
<circle cx="303.3" cy="104.1" r=".46"/>
<circle cx="332.7" cy="146.8" r=".46"/>
<circle cx="332.7" cy="157" r=".46"/>
<circle cx="332.7" cy="159.5" r=".46"/>
<circle cx="214.6" cy="119.4" r=".46"/>
<circle cx="194.1" cy="89.9" r=".46"/>
<circle cx="254.3" cy="118.9" r=".46"/>
<circle cx="398.3" cy="39.6" r=".46"/>
<circle cx="404.6" cy="38.6" r=".46"/>
<circle cx="402.1" cy="39.6" r=".46"/>
<circle cx="395.7" cy="82.6" r=".46"/>
<circle cx="379.5" cy="82.6" r=".46"/>
<circle cx="380.5" cy="39.6" r=".46"/>
<circle cx="379.5" cy="94" r=".46"/>
<circle cx="256.8" cy="205.2" r=".46"/>
<circle cx="274.6" cy="215.4" r=".46"/>
<circle cx="175" cy="174.8" r=".46"/>
<circle cx="175" cy="181.1" r=".46"/>
<circle cx="151.6" cy="151.1" r=".46"/>
<circle cx="155.2" cy="158.8" r=".46"/>
<circle cx="155.2" cy="151.1" r=".46"/>
<circle cx="42.9" cy="184.2" r=".46"/>
<circle cx="203.5" cy="182.4" r=".46"/>
<circle cx="204.7" cy="156.5" r=".46"/>
<circle cx="211.1" cy="182.4" r=".46"/>
<circle cx="197.1" cy="156.5" r=".46"/>
<circle cx="154.7" cy="187.2" r=".46"/>
<circle cx="161.3" cy="181.1" r=".46"/>
<circle cx="161.3" cy="210.3" r=".46"/>
<circle cx="101.9" cy="29" r=".46"/>
<circle cx="62.2" cy="29.5" r=".46"/>
<circle cx="117.1" cy="210.3" r=".46"/>
<circle cx="117.1" cy="223" r=".46"/>
<circle cx="138.2" cy="210.3" r=".46"/>
<circle cx="122.4" cy="178.1" r=".46"/>
<circle cx="134.9" cy="61.2" r=".46"/>
<circle cx="154.4" cy="90.4" r=".46"/>
<circle cx="65.5" cy="133.6" r=".46"/>
<circle cx="54.4" cy="133.6" r=".46"/>
<circle cx="95.2" cy="61.7" r=".46"/>
</g>
<g font-size="5.3" fill="#0000c2">
<text x="23.4" y="216">Sensor</text>
<text x="45.7" y="216">Output</text>
<text x="26.4" y="222.1">Video:</text>
<text x="55.8" y="222.1">to</text>
<text x="64.4" y="222.1">V_{0}+2V</text>
<text x="23.4" y="234.4">Offset</text>
<text x="29.5" y="240.5">0.6V</text>
<text x="44.9" y="240.5">typ,</text>
<text x="58.3" y="240.5">0.3V</text>
<text x="73.7" y="240.5">to</text>
<text x="82.3" y="240.5">0.9V</text>
</g>
<g font-size="2.8" fill="#0000c2">
<text x="367.3" y="106.6">ADA4807</text>
<text x="382.2" y="106.6">power</text>
<text x="392.7" y="106.6">and</text>
<text x="400" y="106.6">Vref</text>
</g>
<g font-size="2.8" fill="#840000">
<text x="312.8" y="260.3">Title:</text>
<text x="322.1" y="260.3">S11639-01</text>
<text x="341.7" y="260.3">Sensor</text>
<text x="353.7" y="260.3">Board</text>
<text x="364.3" y="260.3">with</text>
<text x="372.2" y="260.3">SPI</text>
<text x="379" y="260.3">interface</text>
</g>
<g font-size="2.1" fill="#840000">
<text x="312.8" y="250.6">Mitchell</text>
<text x="323" y="250.6">C Nelson,</text>
<text x="335.7" y="250.6">PhD</text>
<text x="342.9" y="250.6">(C)</text>
<text x="347.9" y="250.6">2023,</text>
<text x="355.8" y="250.6">2024</text>
<text x="312.8" y="256.3">File:</text>
<text x="312.8" y="253.6">Sheet:</text>
<text x="319.2" y="256.3">S11639-01_SPIboard.kicad_sch</text>
<text x="312.8" y="263.7">Size:</text>
<text x="319.5" y="263.7">B</text>
<text x="334.8" y="263.7">Date:</text>
<text x="341.8" y="263.7">2024-03-14</text>
<text x="397.8" y="263.7">Rev:</text>
<text x="403.9" y="263.7">0.2</text>
<text x="312.8" y="266.5">KiCad</text>
<text x="320.5" y="266.5">E.D.A.</text>
<text x="329.4" y="266.5">kicad</text>
<text x="336.6" y="266.5">6.0.11-3.fc37</text>
<text x="397.8" y="266.5">Id:</text>
<text x="401.9" y="266.5">1/1</text>
</g>
<g font-size="1.8" fill="#840000">
<text x="35" y="12">1</text>
<text x="85" y="12">2</text>
<text x="135" y="12">3</text>
<text x="185" y="12">4</text>
<text x="235" y="12">5</text>
<text x="285" y="12">6</text>
<text x="335" y="12">7</text>
<text x="385" y="12">8</text>
<text x="10.4" y="36">A</text>
<text x="420.2" y="36">A</text>
<text x="297.1" y="57.5">CCD:CLK</text>
<text x="10.3" y="86">B</text>
<text x="420.1" y="86">B</text>
<text x="301.9" y="90.3">CCD:ST</text>
<text x="284.6" y="103.7" transform="rotate(-90 284.6 103.7)">CCD:TRIG</text>
<text x="10.3" y="136">C</text>
<text x="283.1" y="132.6" transform="rotate(-90 283.1 132.6)">CCD:EOS</text>
<text x="420.1" y="136">C</text>
<text x="282.6" y="159.1">SPI:SDI</text>
<text x="285.4" y="165.2">SPI:CLK</text>
<text x="287.5" y="170.8">SPI:SDO</text>
<text x="292.8" y="176.1">SPI:CNVST</text>
<text x="10.3" y="186">D</text>
<text x="420.1" y="186">D</text>
<text x="10.3" y="236">E</text>
<text x="420.1" y="236">E</text>
<text x="35" y="269.4">1</text>
<text x="85" y="269.4">2</text>
<text x="135" y="269.4">3</text>
<text x="185" y="269.4">4</text>
<text x="235" y="269.4">5</text>
<text x="285" y="269.4">6</text>
<text x="335" y="269.4">7</text>
<text x="385" y="269.4">8</text>
</g>
<g font-size="1.8" fill="#006464">
<text x="60.2" y="23.4">+5V</text>
<text x="100.6" y="20.6">VD</text>
<text x="53.1" y="28.5">C3</text>
<text x="55.6" y="26.7">0.1uF</text>
<text x="103" y="26.2">0.1uF</text>
<text x="108.4" y="27.9">C8</text>
<text x="386.2" y="27.9">R13</text>
<text x="391.3" y="27.9">100</text>
<text x="71.3" y="34.3">74LVC1T45GW,125</text>
<text x="78.4" y="31.8">IC1</text>
<text x="355.9" y="34.8">705430001</text>
<text x="360.3" y="32.3">J3</text>
<text x="388.2" y="34.3">L1</text>
<text x="402.6" y="33">+5V</text>
<text x="69.3" y="39.1">VCC(A)</text>
<text x="69.3" y="41.7">GND</text>
<text x="83.9" y="39.1">VCC(B)</text>
<text x="87.4" y="41.7">DIR</text>
<text x="386.9" y="36.8">10uH</text>
<text x="69.3" y="44.2">A</text>
<text x="89.3" y="44.2">B</text>
<text x="393.5" y="45.7">22uF</text>
<text x="394.4" y="43.2">C29</text>
<text x="409.5" y="48.2" transform="rotate(-90 409.5 48.2)">PWR_FLAG</text>
<text x="88.6" y="58.9">0.1uF</text>
<text x="93.2" y="55.6">+5V</text>
<text x="133.6" y="54.4">VD</text>
<text x="136.1" y="58.4">0.1uF</text>
<text x="86.1" y="60.7">C6</text>
<text x="111.4" y="64">IC2</text>
<text x="140.2" y="60.2">C10</text>
<text x="102.4" y="71.4">VCC(A)</text>
<text x="104.3" y="66.6">74LVC1T45GW,125</text>
<text x="117" y="71.4">VCC(B)</text>
<text x="395.8" y="70.9">VAA</text>
<text x="400.1" y="71.9">Conn_01x03_Male</text>
<text x="102.4" y="73.9">GND</text>
<text x="102.4" y="76.5">A</text>
<text x="120.4" y="73.9">DIR</text>
<text x="122.3" y="76.5">B</text>
<text x="332.8" y="76.7">+5V</text>
<text x="348.2" y="76">U2</text>
<text x="342.1" y="83.6">VIN</text>
<text x="343.4" y="78.5">LT1761-BYP</text>
<text x="352" y="83.6">VOUT</text>
<text x="407.7" y="79.8">J4</text>
<text x="145.3" y="89.4">C11</text>
<text x="147.8" y="87.6">0.1uF</text>
<text x="152.4" y="84.3">+5V</text>
<text x="192.8" y="84.3">VD</text>
<text x="195.2" y="87.1">0.1uF</text>
<text x="199.4" y="88.9">C17</text>
<text x="350.5" y="89.9" transform="rotate(-90 350.5 89.9)">GND</text>
<text x="353.1" y="86.1">BYP</text>
<text x="353.4" y="88.7">ADJ</text>
<text x="372.6" y="86.1">C26</text>
<text x="372.6" y="88.7">0.01uF</text>
<text x="382" y="86.1">R11</text>
<text x="382" y="88.7">10K</text>
<text x="163.5" y="95.3">74LVC1T45GW,125</text>
<text x="170.6" y="92.7">IC3</text>
<text x="389.3" y="91.2">C28</text>
<text x="398.3" y="90.2">10uF</text>
<text x="161.5" y="100.1">VCC(A)</text>
<text x="176.1" y="100.1">VCC(B)</text>
<text x="301.5" y="101.4">Jumper_3_Bridged12</text>
<text x="309.6" y="98.8">JP1</text>
<text x="382" y="98.1">R12</text>
<text x="382" y="100.6">4.4K</text>
<text x="161.5" y="102.6">GND</text>
<text x="161.5" y="105.2">A</text>
<text x="179.6" y="102.6">DIR</text>
<text x="181.5" y="105.2">B</text>
<text x="193.6" y="107.7">49.9</text>
<text x="194.3" y="102.9">R6</text>
<text x="212.6" y="113.3">+5V</text>
<text x="253" y="112.5">VD</text>
<text x="205.5" y="118.4">C19</text>
<text x="208" y="116.6">0.1uF</text>
<text x="255.4" y="116.1">0.1uF</text>
<text x="259.6" y="117.9">C24</text>
<text x="52.3" y="125.5">+5V</text>
<text x="223.7" y="124.2">74LVC1T45GW,125</text>
<text x="230.8" y="121.7">IC5</text>
<text x="316.2" y="125.2">VD</text>
<text x="221.7" y="129">VCC(A)</text>
<text x="221.7" y="131.6">GND</text>
<text x="236.3" y="129">VCC(B)</text>
<text x="239.8" y="131.6">DIR</text>
<text x="253.7" y="131.8">R7</text>
<text x="325.2" y="131.6">J2</text>
<text x="61.6" y="137.2">C4</text>
<text x="75.2" y="136.9">C5</text>
<text x="87.4" y="136.9">R15</text>
<text x="221.7" y="134.1">A</text>
<text x="241.7" y="134.1">B</text>
<text x="253.1" y="136.7">49.9</text>
<text x="321.9" y="134.1">Conn_02x10_Odd_Even</text>
<text x="35.6" y="138.7">R14</text>
<text x="35.6" y="141.2">82</text>
<text x="58.8" y="142.8">0.1uF</text>
<text x="74.7" y="142.5">22uF</text>
<text x="87.4" y="139.5">82</text>
<text x="149.9" y="144">VAA</text>
<text x="194.5" y="148.6">+1V8</text>
<text x="63.1" y="152.9">S11639-01</text>
<text x="66" y="150.4">S1</text>
<text x="156.2" y="153.4">C12</text>
<text x="163.3" y="153.4">C15</text>
<text x="59.9" y="157.2">VDD_1</text>
<text x="59.9" y="159.8">VSS_1</text>
<text x="75" y="159.8">TRIG</text>
<text x="76.9" y="157.2">ST</text>
<text x="135.6" y="161.8">R3</text>
<text x="156.2" y="158.8">10uF</text>
<text x="163.3" y="159">0.1uF</text>
<text x="198.3" y="158.8">C18</text>
<text x="204.9" y="156.2">1uF</text>
<text x="207.2" y="158.8">C21</text>
<text x="212" y="156.2">0.1uF</text>
<text x="59.9" y="162.3">CLK</text>
<text x="59.9" y="164.9">NC_1</text>
<text x="59.9" y="167.4">NC_2</text>
<text x="73.1" y="167.4">NC_13</text>
<text x="73.1" y="164.9">NC_14</text>
<text x="74.4" y="162.3">VLCP</text>
<text x="96.5" y="165.9">C7</text>
<text x="135.7" y="164.3">2k</text>
<text x="59.9" y="169.9">NC_3</text>
<text x="59.9" y="172.5">NC_4</text>
<text x="73.1" y="172.5">NC_11</text>
<text x="73.1" y="169.9">NC_12</text>
<text x="86.9" y="170.7">1uF</text>
<text x="137.6" y="171.7">U1</text>
<text x="162.9" y="172">C16</text>
<text x="169.9" y="172">2p</text>
<text x="40.9" y="174.8">+5V</text>
<text x="59.9" y="175">NC_5</text>
<text x="59.9" y="177.6">NC_6</text>
<text x="73.1" y="175">NC_10</text>
<text x="74.3" y="177.6">NC_9</text>
<text x="128.8" y="174.3">ADA4807-2ARMZ-R7</text>
<text x="129.3" y="179.1">OUT1</text>
<text x="144.6" y="179.1">+VS</text>
<text x="163" y="179.3">R4</text>
<text x="169.5" y="179.3">2k</text>
<text x="184" y="177.3">VAA</text>
<text x="201.7" y="174.3">VAA</text>
<text x="255.5" y="178.8">VD</text>
<text x="59.9" y="180.1">NC_7</text>
<text x="59.9" y="182.6">VSS_2</text>
<text x="59.9" y="185.2">VDD_2</text>
<text x="73.7" y="185.2">VIDEO</text>
<text x="74.3" y="182.6">NC_8</text>
<text x="75.4" y="180.1">EOS</text>
<text x="96.4" y="182.1">R1</text>
<text x="103.4" y="182.4">100</text>
<text x="129.3" y="182.1">-IN1</text>
<text x="129.3" y="185.2">+IN1</text>
<text x="143.6" y="182.1">OUT2</text>
<text x="143.7" y="185.2">-IN2</text>
<text x="204.7" y="184.7">C20</text>
<text x="210.1" y="182.1">10uF</text>
<text x="213.6" y="184.7">C22</text>
<text x="218.1" y="182.1">100pf</text>
<text x="36.3" y="187.5">C1</text>
<text x="44.2" y="187.7">C2</text>
<text x="129.3" y="188.2">-VS</text>
<text x="143.7" y="188.2">+IN2</text>
<text x="188.2" y="187">RV1</text>
<text x="188.2" y="189.5">10K</text>
<text x="35.8" y="193">22uF</text>
<text x="44.2" y="193.3">0.1uF</text>
<text x="146.8" y="192.8">C13</text>
<text x="146.8" y="195.3">0.1uF</text>
<text x="220.9" y="196.1">IC4</text>
<text x="249.2" y="193.6">C23</text>
<text x="249.2" y="196.1">0.1uF</text>
<text x="259.3" y="193.6">R8</text>
<text x="259.3" y="196.1">10K</text>
<text x="268.2" y="196.1">30K</text>
<text x="269.5" y="193.6">R10</text>
<text x="391.3" y="194.3">+1V8</text>
<text x="118.3" y="198.6">R2</text>
<text x="118.7" y="202.4">24.9</text>
<text x="164.4" y="202.2">24.9</text>
<text x="166.6" y="198.4">R5</text>
<text x="211.9" y="198.6">MCP33131D-10-I_MS</text>
<text x="213.1" y="203.7">VREF</text>
<text x="227.5" y="203.7">DVIO</text>
<text x="360.2" y="198.1">+5V</text>
<text x="377.4" y="201.9">U3</text>
<text x="213.1" y="206.3">AVDD</text>
<text x="213.1" y="208.8">AIN+</text>
<text x="227" y="208.8">SCLK</text>
<text x="228.7" y="206.3">SDI</text>
<text x="373.9" y="209.6">VIN</text>
<text x="373.9" y="204.5">TPS72218</text>
<text x="378.7" y="209.6">VOUT</text>
<text x="122.4" y="215.1">1nF C9</text>
<text x="145.5" y="215.1">1nF C14</text>
<text x="213.1" y="211.3">AIN-</text>
<text x="213.1" y="213.9">GND</text>
<text x="225.9" y="213.9">CNVST</text>
<text x="227.9" y="211.3">SDO</text>
<text x="262.8" y="213.9">R9</text>
<text x="267" y="213.9">49.9</text>
<text x="366" y="215.9">C25</text>
<text x="373.9" y="212.1">EN</text>
<text x="379.7" y="215.9" transform="rotate(-90 379.7 215.9)">GND</text>
<text x="394" y="215.9">C27</text>
<text x="356.4" y="220.7">1uF</text>
<text x="394" y="221">1uF</text>
<text x="160" y="238">J1</text>
<text x="160" y="240.5">Conn_01x03_Male</text>
</g>
<g font-size="1.8" fill="#0000c2">
<text x="76.5" y="28.1">B to</text>
<text x="81.8" y="28.1">A</text>
<text x="354.3" y="52.7">USB</text>
<text x="359.3" y="52.7">or</text>
<text x="362.3" y="52.7">other</text>
<text x="368.3" y="52.7">5V</text>
<text x="371.8" y="52.7">source</text>
<text x="379.2" y="52.7">in.</text>
<text x="354.3" y="54.8">4.75V</text>
<text x="360.8" y="54.8">to</text>
<text x="363.8" y="54.8">5.5V</text>
<text x="109.5" y="60.4">B to</text>
<text x="114.9" y="60.4">A</text>
<text x="380" y="67.2">Jumper</text>
<text x="380" y="69.2">3V</text>
<text x="383.4" y="69.2">to</text>
<text x="386.4" y="69.2">5V</text>
<text x="387.9" y="67.2">or</text>
<text x="391" y="67.2">external</text>
<text x="399.8" y="67.2">VAA</text>
<text x="360.4" y="78.4">Configured</text>
<text x="371.8" y="78.4">for</text>
<text x="375.5" y="78.4">4V</text>
<text x="168.1" y="88.8">A to</text>
<text x="173.4" y="88.8">B</text>
<text x="228.3" y="117.8">A to</text>
<text x="233.5" y="117.8">B</text>
<text x="318" y="120.6">Logic</text>
<text x="324.1" y="120.6">level,</text>
<text x="330.3" y="120.6">supplied</text>
<text x="339.5" y="120.6">by</text>
<text x="342.7" y="120.6">host</text>
</g>
<g font-size="1.8" fill="#a90000">
<text x="65.4" y="37.8">1</text>
<text x="65.4" y="40.4">2</text>
<text x="93.3" y="40.4">5</text>
<text x="93.3" y="37.8">6</text>
<text x="65.4" y="42.9">3</text>
<text x="93.3" y="42.9">4</text>
<text x="98.4" y="70.1">1</text>
<text x="126.3" y="70.1">6</text>
<text x="98.4" y="72.6">2</text>
<text x="98.4" y="75.2">3</text>
<text x="126.3" y="75.2">4</text>
<text x="126.3" y="72.6">5</text>
<text x="402.8" y="77.2">1</text>
<text x="339.9" y="82.3">1</text>
<text x="357.7" y="82.3">5</text>
<text x="402.8" y="79.8">2</text>
<text x="402.8" y="82.3">3</text>
<text x="357.7" y="84.8">3</text>
<text x="357.7" y="87.4">4</text>
<text x="349.2" y="92.1" transform="rotate(-90 349.2 92.1)">2</text>
<text x="157.6" y="98.8">1</text>
<text x="157.6" y="101.3">2</text>
<text x="185.5" y="101.3">5</text>
<text x="185.5" y="98.8">6</text>
<text x="157.6" y="103.9">3</text>
<text x="185.5" y="103.9">4</text>
<text x="305.6" y="106.4">1</text>
<text x="217.8" y="127.8">1</text>
<text x="217.8" y="130.3">2</text>
<text x="245.7" y="130.3">5</text>
<text x="245.7" y="127.8">6</text>
<text x="217.8" y="132.8">3</text>
<text x="245.7" y="132.8">4</text>
<text x="321.3" y="136.4">1</text>
<text x="330.2" y="136.4">2</text>
<text x="321.3" y="138.9">3</text>
<text x="321.3" y="141.5">5</text>
<text x="330.2" y="138.9">4</text>
<text x="330.2" y="141.5">6</text>
<text x="320.7" y="149.1">11</text>
<text x="321.3" y="144">7</text>
<text x="321.3" y="146.6">9</text>
<text x="329.5" y="146.6">10</text>
<text x="329.5" y="149.1">12</text>
<text x="330.2" y="144">8</text>
<text x="56.2" y="156">1</text>
<text x="81" y="156">24</text>
<text x="320.7" y="151.6">13</text>
<text x="320.7" y="154.2">15</text>
<text x="329.5" y="151.6">14</text>
<text x="329.5" y="154.2">16</text>
<text x="56.2" y="158.5">2</text>
<text x="56.2" y="161">3</text>
<text x="81" y="161">22</text>
<text x="81" y="158.5">23</text>
<text x="320.7" y="156.7">17</text>
<text x="320.7" y="159.3">19</text>
<text x="329.5" y="156.7">18</text>
<text x="329.5" y="159.3">20</text>
<text x="56.2" y="163.6">4</text>
<text x="56.2" y="166.1">5</text>
<text x="81" y="166.1">20</text>
<text x="81" y="163.6">21</text>
<text x="56.2" y="168.7">6</text>
<text x="56.2" y="171.2">7</text>
<text x="56.2" y="173.7">8</text>
<text x="81" y="173.7">17</text>
<text x="81" y="171.2">18</text>
<text x="81" y="168.7">19</text>
<text x="55.6" y="178.8">10</text>
<text x="56.2" y="176.3">9</text>
<text x="81" y="178.8">15</text>
<text x="81" y="176.3">16</text>
<text x="126.8" y="177.8">1</text>
<text x="149.7" y="177.8">8</text>
<text x="55.6" y="181.4">11</text>
<text x="55.6" y="183.9">12</text>
<text x="81" y="183.9">13</text>
<text x="81" y="181.4">14</text>
<text x="126.8" y="180.8">2</text>
<text x="126.8" y="183.9">3</text>
<text x="149.7" y="183.9">6</text>
<text x="149.7" y="180.8">7</text>
<text x="185.4" y="184.7" transform="rotate(-90 185.4 184.7)">1</text>
<text x="126.8" y="186.9">4</text>
<text x="149.7" y="186.9">5</text>
<text x="181.8" y="186.9">2</text>
<text x="185.4" y="191.1" transform="rotate(-90 185.4 191.1)">3</text>
<text x="209.1" y="202.4">1</text>
<text x="233.9" y="202.4">10</text>
<text x="209.1" y="205">2</text>
<text x="209.1" y="207.5">3</text>
<text x="234.5" y="207.5">8</text>
<text x="234.5" y="205">9</text>
<text x="371.7" y="208.3">1</text>
<text x="384.4" y="208.3">5</text>
<text x="209.1" y="210.1">4</text>
<text x="209.1" y="212.6">5</text>
<text x="234.5" y="212.6">6</text>
<text x="234.5" y="210.1">7</text>
<text x="371.7" y="210.8">3</text>
<text x="378.5" y="218.1" transform="rotate(-90 378.5 218.1)">2</text>
<text x="155.1" y="235.5">1</text>
<text x="155.1" y="238">2</text>
<text x="155.1" y="240.5">3</text>
</g>
<text font-size="1.8" fill="#0f0f0f" x="375.1" y="39.6" transform="rotate(-90 375.1 39.6)">+4_6.5V_input</text>
<g font-size="1.4" fill="#006464">
<text x="363.1" y="40.4">1</text>
<text x="363.1" y="43">2</text>
</g>
<g font-size="1.4" fill="#a90000">
<text x="367.2" y="39.4">1</text>
<text x="367.2" y="41.9">2</text>
</g>
<g font-size="1.1" fill="#006464">
<text x="383.2" y="39.4">1</text>
<text x="394.7" y="39.4">2</text>
</g>
</svg>
